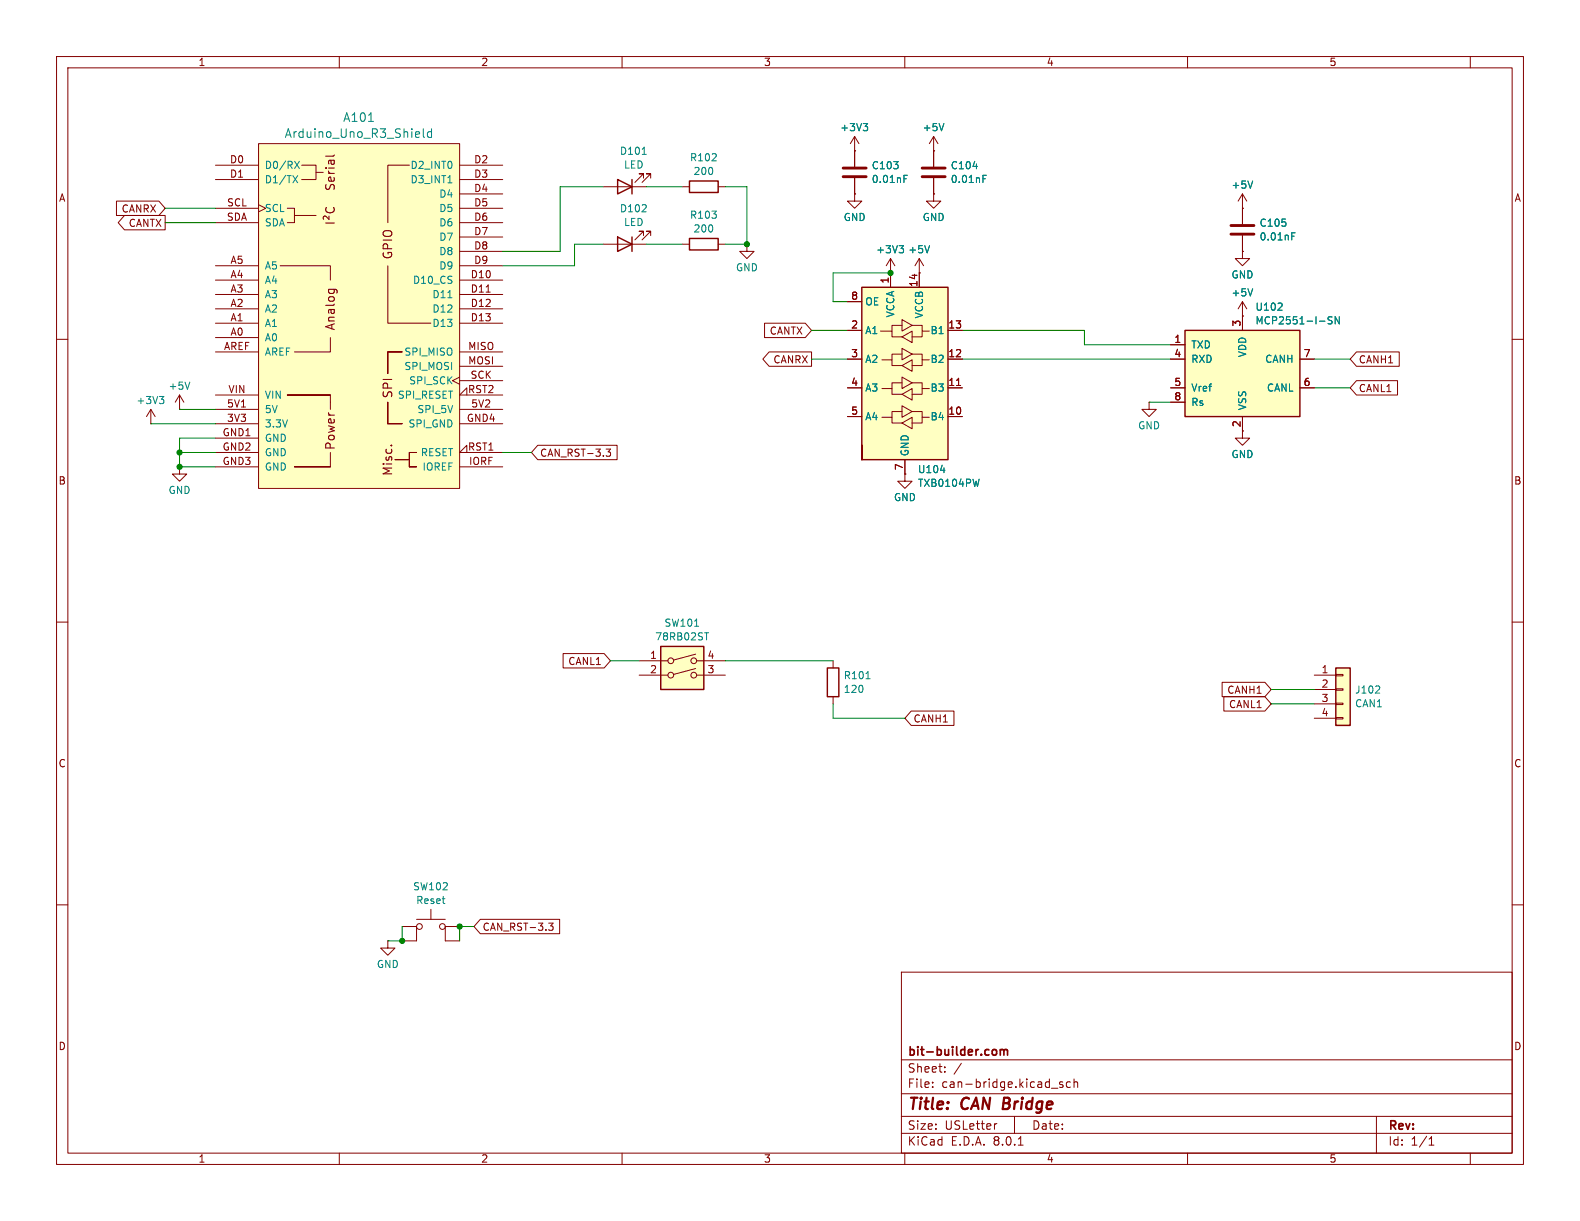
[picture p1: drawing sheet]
<svg xmlns="http://www.w3.org/2000/svg" width="279mm" height="216mm" viewBox="0 0 279 216" stroke-linecap="round" stroke-linejoin="round" font-family="sans-serif">
<g fill="none" stroke="#840000" stroke-width=".18">
<path d="M10 10h259.4v195.9h-259.4zM12 12h255.4v191.9h-255.4zM60 10v2M110 10v2M160 10v2M210 10v2M260 10v2M10 60h2M219.7 44.5v1.2h1.3l-1.3 1.3-1.3-1.3h1.3M219.7 44.5h.1M267.4 60h2M10 110h2"/>
<path d="M267.4 110h2M10 160h2M267.4 160h2M159.4 171.9h108v32h-108zM159.4 197.4h108M159.4 193.4h108M159.4 187.4h108M164.9 192.1v.2M164.9 191.4v.1M167.1 189.4v.2M167.1 188.7v.1M170 188l-1.3 1.9"/>
<path d="M176.3 198.7l-.3 .1M179.4 197.4v3M185.9 192.4h1.2M187.9 191.4l-.3-.1-.2 .2v.2l.5 .2v.3h-.5M189.3 191.4l-.4-.1-.3 .3v.4l.1 .2h.6M189.9 191.4l.2-.1 .4 .1 .1 .9M189.9 190.8v1.5M243.4 197.4v6.5M60 203.9v2M110 203.9v2M159.4 200.4h108M160 203.9v2"/>
<path d="M180.1 202.5h.8M210 203.9v2M252.7 202.5h.9M252.7 201.4l.4-.4v1.5M260 203.9v2"/>
</g>
<path d="M176 185.6l.2 .3v.4l-.2 .3M176.9 185.6v1M176.9 185.7l.4-.1 .2 .2M177.5 185.8l.2-.2h.4l.1 1M177.5 185.8v.8" fill="none" stroke="#840000" stroke-width=".3"/>
<path d="M236.2 118.1h2.6v10.2h-2.6z" fill="#ffffc2"/>
<path d="M219.7 76.2v1.3h1.3l-1.3 1.2-1.3-1.2h1.3M232.4 119.4h3.8M236.2 119.3h1.3v.2h-1.3zM232.4 121.9h3.8M232.4 124.5h3.8M232.4 127h3.8M236.2 126.9h1.3v.2h-1.3zM236.2 124.3h1.3v.3h-1.3zM236.2 121.8h1.3v.2h-1.3z" fill="none" stroke="#840000" stroke-width=".18"/>
<path d="M236.2 118.1h2.6v10.2h-2.6z" fill="none" stroke="#840000" stroke-width=".25"/>
<path d="M243.9 121.3l.1 .2-.1 .3-.7 .8h.8" fill="none" stroke="#008484" stroke-width=".18"/>
<path d="M209.5 58.4h20.4v15.3h-20.4z" fill="#ffffc2"/>
<path d="M109.2 31.8l2.6 1.2-2.6 1.3zM111.8 31.8v2.5M121.9 32h5.1v2h-5.1zM109.2 41.9l2.6 1.3-2.6 1.3zM111.8 41.9v2.6M121.9 42.2h5.1v2h-5.1zM209.5 58.4h20.4v15.3h-20.4z" fill="none" stroke="#840000" stroke-width=".25"/>
<g fill="none" stroke="#840000" stroke-width=".18">
<path d="M106.7 33h7.6M113.8 31.5v-.8h-.8h.8l-1.5 1.6M115.1 31.5v-.8h-.8h.8l-1.6 1.6M120.6 33h1.3M127 33h1.3M151.1 26.7h.1M151.1 34.3v1.3h1.3l-1.3 1.2-1.2-1.2h1.2M151.1 34.3h.1M151.1 24.1l-.7 1.3M151.1 24.1v5.4M151.1 31.5v2.8M151.1 24.1l.8 1.3"/>
<path d="M165.1 26.7h.1M165.1 34.3v1.3h1.3l-1.3 1.2-1.3-1.2h1.3M165.1 34.3h.1M165.1 24.1v5.4M165.1 31.5v2.8M165.1 24.1l-.8 1.3M165.1 24.1l.8 1.3M219.7 36.8h.1M219.7 34.3v5.3M219.7 34.3l-.8 1.3M219.7 34.3l.8 1.3M106.7 43.2h7.6"/>
<path d="M113.8 41.7v-.8h-.8h.8l-1.5 1.5M115.1 41.7v-.8h-.8h.8l-1.6 1.5M120.6 43.2h1.3M127 43.2h1.3M219.7 55.9h.1M219.7 41.7v2.8M219.7 53.3v5.1M219.7 53.3l-.8 1.3M219.7 53.3l.8 1.3M207 61h2.5M207 63.5h2.5M207 68.6h2.5"/>
<path d="M207 71.1h2.5M219.7 73.7v2.5M229.9 63.5h2.5M229.9 68.6h2.5"/>
</g>
<g fill="none" stroke="#008484" stroke-width=".18">
<path d="M113.6 27.3h.7M152.6 21.8h.8l-.4 .5M153.2 22.3l.2 .3v.3l-.2 .2M159.8 31.6h.5M159.8 31h.7M166.9 21.8l-.4 1.3M172.1 29.4h.7M173.8 31.6h.4M173.8 31h.6M221.5 32l-.4 1.3M221.5 51.1l-.4 1.2M225.9 54.9h.8"/>
<path d="M226.7 53.7v.4M228.4 41.8h.5M228.4 41.2h.6M235.6 56.1l-.5-.1-.2 .1v.4l.5 .2 .2 .3-.3 .3-.5-.1M236.8 56v1.3l-.7-1.3v1.3"/>
</g>
<path d="M149.1 31.2h4.1M149.1 29.7h4.1M163.1 31.2h4M163.1 29.7h4M217.7 39.9h4M217.7 41.4h4" fill="none" stroke="#840000" stroke-width=".51"/>
<path d="M45.7 25.4h35.6v61h-35.6z" fill="#ffffc2"/>
<g fill="none" stroke="#840000" stroke-width=".18">
<path d="M38.1 29.2h7.6M38.1 31.8h7.6M38.1 36.8h7.6M38.1 39.4h7.6M45.7 25.4h35.6v61h-35.6zM45.7 36.2l1.3 .6-1.3 .7M50.8 36.8h1.3v2.6h-1.3M52.1 38.1h3.8M53.3 29.2h2.6v2.6h-2.6M55.9 30.5h1.2M72.4 29.2h-3.8v10.2M81.3 29.2h7.6"/>
<path d="M81.3 31.8h7.6M81.3 34.3h7.6M81.3 36.8h7.6M81.3 39.4h7.6M38.1 59.7h7.6M38.1 57.2h7.6M38.1 54.6h7.6M38.1 52.1h7.6M38.1 49.5h7.6M38.1 47h7.6M49.5 47h8.9v2.5M58.4 59.7v2.5h-6.3"/>
<path d="M68.6 47v10.2h7.6M81.3 57.2h7.6M81.3 54.6h7.6M81.3 52.1h7.6M81.3 49.5h7.6M81.3 47h7.6M81.3 41.9h7.6M81.3 44.5h7.6M86 51.7h.7M26.7 74.9h.1M26.7 72.4l-.8 1.3M26.7 72.4v2.5"/>
<path d="M26.7 72.4l.7 1.3M31.7 72.4h.1M31.7 69.9l-.7 1.2M31.7 69.9v2.5M31.7 69.9l.8 1.2M38.1 74.9h7.6M38.1 72.4h7.6M38.1 62.2h7.6M38.1 77.5h7.6M38.1 69.9h7.6M50.8 69.9h7.6zM58.4 69.9v2.5"/>
<path d="M68.6 71.1v3.8zM68.6 74.9h2.5zM68.6 62.2v3.8zM68.6 62.2h2.5zM81.3 66.7l-1.3 .6 1.3 .6M81.3 74.9h7.6M81.3 72.4h7.6M81.3 62.2h7.6M81.3 64.8h7.6M81.3 67.3h7.6M82.5 69.9v-1.3l-1.2 1.3h7.6M31.7 82.6v1.2h1.3l-1.3 1.3-1.2-1.3h1.2"/>
<path d="M31.7 82.6h.1M38.1 80h7.6M38.1 82.6h7.6M52.1 82.6h6.3zM58.4 80v2.6M69.8 81.3h2.6zM72.4 80v2.6zM72.4 82.6h1.3zM72.4 80h1.3zM81.3 82.6h7.6M82.5 80v-1.3l-1.2 1.3h7.6M68.6 166.4v1.2h1.2l-1.2 1.3-1.3-1.3h1.3"/>
<path d="M68.6 166.4h.1M71.1 163.8h2.6v2.6h-2.6M73.7 162.6h5M76.2 160.8v1.8M81.3 163.8h-2.6v2.6h2.6"/>
<circle cx="74.2" cy="163.8" r=".51"/>
<circle cx="78.2" cy="163.8" r=".51"/>
</g>
<g fill="none" stroke="#840000" stroke-width=".19">
<path d="M57.6 39.4h1.5M57.6 29.7h.1M57.7 32.6l-.1 .6 .3 .3 .3-.2 .3-.6h.5l.1 .2-.1 .6M57.7 36.7a.61 .61 0 0 0 0 .7 .61 .61 0 0 0 .8 .2 .57 .57 0 0 0 .5-.3 .57 .57 0 0 0 0-.6M58.1 30.2l.1 .3 .2 .2M58.1 30.7h1M58.1 29.7h1M58.2 38.2v.6l-.5-.5a.31 .31 0 0 0-.5 .1v.4M58.5 28.3v.5a.3 .3 0 0 0 .3 .3 .3 .3 0 0 0 .3-.3l-.1-.5M59 31.4l.1 .4-.2 .2h-.7v-.6l.3-.1 .1 .7M59.1 28.3l-.9 .1v.6M59.1 27.4l-.2 .2h-1.3"/>
<path d="M58.1 51.2h1.2l.3 .3M58.2 51.2l-.1 .4M59 51.2l.1 .4M69.1 78.8h.2"/>
</g>
<g fill="none" stroke="#008484" stroke-width=".18">
<path d="M51.8 31.1l.8 1.2M52.1 28.5l.8 1.3M52.6 31.1l-.8 1.2M52.9 28.5l-.8 1.3M65.2 21.5h.8M74.9 22.8v1.3l.2 .2M76.3 22.8v1.5M76.3 23.4l-.4-.1-.3 .3v.4l.1 .2h.6M79.2 32.3h.7M79.2 52.6h.7M28.2 70.1h.8l-.5 .5M28.7 70.6l.3 .2v.3l-.3 .3"/>
<path d="M33.6 67.6l-.5 1.2"/>
</g>
<path d="M116.8 114.3h7.7v7.6h-7.7z" fill="#ffffc2"/>
<g fill="none" stroke="#840000" stroke-width=".18">
<path d="M113 116.8h5.1M113 119.4h5.1M123 118.2l-3.9 1.1M123 115.7l-3.9 1M123.2 116.8h5.1M123.2 119.4h5.1"/>
<circle cx="118.6" cy="116.8" r=".51"/>
<circle cx="118.6" cy="119.4" r=".51"/>
<circle cx="122.7" cy="119.4" r=".51"/>
<circle cx="122.7" cy="116.8" r=".51"/>
</g>
<path d="M116.8 114.3h7.7v7.6h-7.7z" fill="none" stroke="#840000" stroke-width=".25"/>
<path d="M122.8 110.7h.8M124.6 111.9h.7" fill="none" stroke="#008484" stroke-width=".18"/>
<path d="M152.4 50.8h15.2v30.5h-15.2z" fill="#ffffc2"/>
<path d="M152.4 50.8h15.2v30.5h-15.2zM152.4 78.7v2.6zM146.3 118.1h2v5.1h-2z" fill="none" stroke="#840000" stroke-width=".25"/>
<g fill="none" stroke="#840000" stroke-width=".18">
<path d="M20.6 35.6h7.5l1.1 1.2-1.1 1.3h-7.5zM22 38.1h7.2v2.5h-7.2l-1.1-1.2zM151.1 26.7h.1M151.1 34.3h.1M151.1 26.7v2.8M151.1 31.5v2.8M165.1 26.7h.1M165.1 34.3h.1M165.1 26.7v2.8M165.1 31.5v2.8M219.7 36.8h.1M219.7 36.8v2.8"/>
<path d="M132.1 43.2v1.3h1.2l-1.2 1.2-1.3-1.2h1.3M132.1 43.2h.1M135.2 57.1h7.2l1.1 1.3-1.1 1.3h-7.2zM149.9 58.4h2.5M149.9 53.3h2.5M155.7 58.5h2v1.1h1.8M157.5 48.3h.1M157.5 45.7v5.1M157.5 45.7l-.8 1.3M157.5 45.7l.7 1.3M159.5 57.5h-1.8v1M159.5 59.6l1.8-1.1v2.1z"/>
<path d="M159.5 56.5l1.8 1-1.8 1zM161.3 57.5h1.8v1h1.2M162.6 48.3h.1M162.6 45.7v5.1M162.6 45.7l-.8 1.3M162.6 45.7l.7 1.3M163.1 58.5v1.1h-1.8M167.6 58.4h2.6M219.7 44.5h.1M219.7 55.9h.1M219.7 41.7v2.8M219.7 55.9v2.5"/>
<path d="M95.1 78.7h14v2.6h-14l-1.1-1.3zM107.2 79.4h.8l-.5 .5 .4 .1v.6l-.2 .1-.5-.1M136 62.2h7.5v2.6h-7.5l-1.1-1.3zM149.9 73.7h2.5M149.9 68.6h2.5M149.9 63.5h2.5M156 73.8h1.7v1h1.8M156 68.7h1.7v1h1.8M156 63.6h1.7v1h1.8M159.5 72.8h-1.8v1M159.5 67.7h-1.8v1M159.5 62.6h-1.8v1"/>
<path d="M159.5 74.8l1.8-1v2zM159.5 69.7l1.8-1v2zM159.5 64.6l1.8-1v2.1zM159.5 71.8l1.8 1-1.8 1zM159.5 66.7l1.8 1-1.8 1zM159.5 61.6l1.8 1-1.8 1zM161.3 72.8h1.8v1h1.2M161.3 67.7h1.8v1h1.2M161.3 62.6h1.8v1h1.2M163.1 73.8v1h-1.8M163.1 68.7v1h-1.8M163.1 63.6v1h-1.8"/>
<path d="M167.6 73.7h2.6M167.6 68.6h2.6M167.6 63.5h2.6M169.2 68.2h.7M203.2 71.1v1.3h1.3l-1.3 1.3-1.3-1.3h1.3M203.2 71.1h.1M207 68.6h2.5M207 63.5h2.5M207 61h2.5M207 71.1h2.5M219.7 73.7v2.5M229.9 68.6h2.5"/>
<path d="M229.9 63.5h2.5M239.9 67.3h7.2v2.6h-7.2l-1.1-1.3zM239.9 62.2h7.5v2.6h-7.5l-1.1-1.3zM160 83.8v1.3h1.3l-1.3 1.3-1.3-1.3h1.3M160 83.8h.1M160 81.3v2.5M99.6 115.6h7.2l1.1 1.2-1.1 1.3h-7.2zM147.3 116.8v1.3M147.3 123.2v1.3M161.1 125.7h7.6v2.6h-7.6l-1.1-1.3zM216.1 120.6h7.6l1.1 1.3-1.1 1.3h-7.6zM216.4 123.2h7.3l1.1 1.3-1.1 1.2h-7.3z"/>
<path d="M84.9 162.6h14.1v2.5h-14.1l-1.1-1.3zM97 163.2h.8l-.4 .5 .3 .1v.6l-.1 .1-.5-.1"/>
</g>
<g fill="none" stroke="#008484" stroke-width=".18">
<path d="M152.6 21.8h.8l-.4 .5M153.2 22.3l.2 .3v.3l-.2 .2M159.8 31.6h.5M159.8 31h.7M166.9 21.8l-.4 1.3M172.1 29.4h.7M173.8 31.6h.4M173.8 31h.6M221.5 32l-.4 1.3M159 43.4h.8l-.4 .5M159.5 43.9l.3 .3v.3l-.3 .2M164.4 43.4l-.4 1.3"/>
<path d="M221.5 51.1l-.4 1.2M225.9 54.9h.8M226.7 53.7v.4M228.4 41.8h.5M228.4 41.2h.6M235.6 56.1l-.5-.1-.2 .1v.4l.5 .2 .2 .3-.3 .3-.5-.1M236.8 56v1.3l-.7-1.3v1.3M166.3 83.2h.8M173.2 84.7l-.4 1.3M153.1 120h.8"/>
</g>
<g fill="none" stroke="#008400" stroke-width=".18">
<path d="M29.2 36.8h8.9M29.2 39.4h8.9M106.7 33h-7.6v11.5h-10.2M114.3 33h6.3M128.3 33h3.8v10.2h-3.8M106.7 43.2h-5.1v3.8h-12.7M114.3 43.2h6.3M143.5 58.4h6.4M157.5 48.3h-10.2v5h2.6M170.2 58.4h21.6v2.6h15.2M26.7 74.9h11.4M31.7 72.4h6.4"/>
<path d="M38.1 77.5h-6.4v5.1h6.4M143.5 63.5h6.4M170.2 63.5h36.8M203.2 71.1h3.8M232.4 68.6h6.4M232.4 63.5h6.4M31.7 80h6.4M88.9 80h5.1M107.9 116.8h5.1M128.3 116.8h19M147.3 124.5v2.5h12.7M224.8 124.5h7.6"/>
<path d="M224.8 121.9h7.6M71.1 163.8v2.6h-2.5M83.8 163.8h-2.5v2.6"/>
</g>
<g fill="#008400" stroke="#008400" stroke-width=".18">
<circle cx="157.5" cy="48.3" r=".46"/>
<circle cx="132.1" cy="43.2" r=".46"/>
<circle cx="71.1" cy="166.4" r=".46"/>
<circle cx="81.3" cy="163.8" r=".46"/>
<circle cx="31.7" cy="82.6" r=".46"/>
<circle cx="31.7" cy="80" r=".46"/>
</g>
<g font-size="2.8" fill="#840000">
<text x="160.4" y="196.8">Title:</text>
<text x="170.1" y="196.8">CAN Bridge</text>
</g>
<g font-size="2.1" fill="#008484">
<text x="60.6" y="21.8">A101</text>
<text x="50.3" y="24.6">Arduino_Uno_R3_Shield</text>
</g>
<g font-size="2.1" fill="#840000">
<text x="69.6" y="46" transform="rotate(-90 69.6 46)">GPIO</text>
<text x="59.5" y="58.6" transform="rotate(-90 59.5 58.6)">Analog</text>
<text x="69.6" y="70.6" transform="rotate(-90 69.6 70.6)">SPI</text>
<text x="59.5" y="79.7" transform="rotate(-90 59.5 79.7)">Power</text>
<text x="69.6" y="84.3" transform="rotate(-90 69.6 84.3)">Misc.</text>
<text x="160.4" y="189.9">Sheet:</text>
<text x="160.4" y="187.1">bit-builder.com</text>
<text x="160.4" y="192.6">File:</text>
<text x="166.5" y="192.6">can-bridge.kicad_sch</text>
<text x="160.4" y="202.8">KiCad</text>
<text x="160.4" y="200">Size:</text>
<text x="167.1" y="200">USLetter</text>
<text x="168.1" y="202.8">E.D.A.</text>
<text x="175.7" y="202.8">8.0.1</text>
<text x="182.4" y="200">Date:</text>
<text x="245.4" y="200.2">Rev:</text>
<text x="245.4" y="202.8">Id:</text>
<text x="249.5" y="202.8">1/1</text>
</g>
<g font-size="1.8" fill="#840000">
<text x="35" y="11.9">1</text>
<text x="85" y="11.9">2</text>
<text x="135" y="11.9">3</text>
<text x="185" y="11.9">4</text>
<text x="235" y="11.9">5</text>
<text x="40.6" y="29">D0</text>
<text x="83.7" y="29">D2</text>
<text x="10.3" y="35.9">A</text>
<text x="40.6" y="31.5">D1</text>
<text x="83.7" y="31.5">D3</text>
<text x="83.7" y="34">D4</text>
<text x="267.7" y="35.9">A</text>
<text x="21.4" y="37.8">CANRX</text>
<text x="22.7" y="40.3">CANTX</text>
<text x="40" y="39.1">SDA</text>
<text x="40.1" y="36.6">SCL</text>
<text x="83.7" y="36.6">D5</text>
<text x="83.7" y="39.1">D6</text>
<text x="83.7" y="41.7">D7</text>
<text x="40.7" y="46.7">A5</text>
<text x="83.7" y="44.2">D8</text>
<text x="83.7" y="46.7">D9</text>
<text x="40.7" y="51.8">A3</text>
<text x="40.7" y="49.3">A4</text>
<text x="83.1" y="49.3">D10</text>
<text x="83.1" y="51.8">D11</text>
<text x="150.4" y="53.1">8</text>
<text x="157.2" y="50.2" transform="rotate(-90 157.2 50.2)">1</text>
<text x="162.3" y="50.8" transform="rotate(-90 162.3 50.8)">14</text>
<text x="40.7" y="59.4">A0</text>
<text x="40.7" y="56.9">A1</text>
<text x="40.7" y="54.4">A2</text>
<text x="83.1" y="54.4">D12</text>
<text x="83.1" y="56.9">D13</text>
<text x="136" y="59.4">CANTX</text>
<text x="150.4" y="58.2">2</text>
<text x="167.6" y="58.2">13</text>
<text x="219.5" y="57.9" transform="rotate(-90 219.5 57.9)">3</text>
<text x="39.5" y="62">AREF</text>
<text x="82.7" y="62">MISO</text>
<text x="82.7" y="64.5">MOSI</text>
<text x="136.7" y="64.5">CANRX</text>
<text x="150.4" y="63.2">3</text>
<text x="167.6" y="63.2">12</text>
<text x="207.6" y="60.7">1</text>
<text x="207.6" y="63.2">4</text>
<text x="230.4" y="63.2">7</text>
<text x="240.2" y="64.5">CANH1</text>
<text x="40.3" y="69.6">VIN</text>
<text x="82.7" y="69.6">RST2</text>
<text x="83.1" y="67.1">SCK</text>
<text x="150.4" y="68.3">4</text>
<text x="167.6" y="68.3">11</text>
<text x="207.6" y="68.3">5</text>
<text x="207.6" y="70.9">8</text>
<text x="230.4" y="68.3">6</text>
<text x="240.2" y="69.5">CANL1</text>
<text x="39.3" y="77.2">GND1</text>
<text x="40.1" y="74.7">3V3</text>
<text x="40.1" y="72.1">5V1</text>
<text x="82.4" y="74.7">GND4</text>
<text x="83.2" y="72.1">5V2</text>
<text x="150.4" y="73.4">5</text>
<text x="167.6" y="73.4">10</text>
<text x="219.5" y="75.6" transform="rotate(-90 219.5 75.6)">2</text>
<text x="39.3" y="79.8">GND2</text>
<text x="39.3" y="82.3">GND3</text>
<text x="82.7" y="79.8">RST1</text>
<text x="82.8" y="82.3">IORF</text>
<text x="95.4" y="81">CAN_RST-3.3</text>
<text x="159.8" y="83.3" transform="rotate(-90 159.8 83.3)">7</text>
<text x="10.3" y="85.9">B</text>
<text x="267.7" y="85.9">B</text>
<text x="100.4" y="117.8">CANL1</text>
<text x="114.9" y="116.6">1</text>
<text x="114.9" y="119.1">2</text>
<text x="125" y="119.1">3</text>
<text x="125" y="116.6">4</text>
<text x="233.6" y="119.1">1</text>
<text x="216.9" y="122.9">CANH1</text>
<text x="217.2" y="125.4">CANL1</text>
<text x="233.6" y="121.7">2</text>
<text x="233.6" y="124.2">3</text>
<text x="161.4" y="128">CANH1</text>
<text x="233.6" y="126.7">4</text>
<text x="10.3" y="135.9">C</text>
<text x="267.7" y="135.9">C</text>
<text x="85.2" y="164.8">CAN_RST-3.3</text>
<text x="10.3" y="185.9">D</text>
<text x="267.7" y="185.9">D</text>
<text x="35" y="205.8">1</text>
<text x="85" y="205.8">2</text>
<text x="135" y="205.8">3</text>
<text x="185" y="205.8">4</text>
<text x="235" y="205.8">5</text>
</g>
<g font-size="1.8" fill="#008484">
<text x="148.5" y="23.4">+3V3</text>
<text x="163.1" y="23.4">+5V</text>
<text x="109.5" y="27.6">D101</text>
<text x="121.9" y="28.7">R102</text>
<text x="46.7" y="30.1">D0/RX</text>
<text x="46.7" y="32.6">D1/TX</text>
<text x="72.5" y="30.1">D2_INT0</text>
<text x="72.5" y="32.6">D3_INT1</text>
<text x="77.6" y="35.2">D4</text>
<text x="110.3" y="30">LED</text>
<text x="122.5" y="31.1">200</text>
<text x="154.1" y="30.1">C103</text>
<text x="154.1" y="32.6">0.01nF</text>
<text x="168" y="30.1">C104</text>
<text x="168" y="32.6">0.01nF</text>
<text x="217.7" y="33.6">+5V</text>
<text x="46.7" y="37.7">SCL</text>
<text x="46.7" y="40.2">SDA</text>
<text x="77.6" y="37.7">D5</text>
<text x="77.6" y="40.2">D6</text>
<text x="109.5" y="37.7">D102</text>
<text x="110.3" y="40.2">LED</text>
<text x="121.9" y="38.9">R103</text>
<text x="122.5" y="41.3">200</text>
<text x="149.1" y="39.3">GND</text>
<text x="163.1" y="39.3">GND</text>
<text x="222.6" y="40.3">C105</text>
<text x="46.7" y="47.9">A5</text>
<text x="77.6" y="42.8">D7</text>
<text x="77.6" y="45.3">D8</text>
<text x="77.6" y="47.9">D9</text>
<text x="154.8" y="45">+3V3</text>
<text x="160.5" y="45">+5V</text>
<text x="222.6" y="42.7">0.01nF</text>
<text x="46.7" y="52.9">A3</text>
<text x="46.7" y="50.4">A4</text>
<text x="72.9" y="50.4">D10_CS</text>
<text x="76.4" y="52.9">D11</text>
<text x="130" y="48.2">GND</text>
<text x="217.7" y="49.4">GND</text>
<text x="217.7" y="52.6">+5V</text>
<text x="46.7" y="58">A1</text>
<text x="46.7" y="55.5">A2</text>
<text x="76.4" y="55.5">D12</text>
<text x="76.4" y="58">D13</text>
<text x="152.9" y="59.3">A1</text>
<text x="152.9" y="54.2">OE</text>
<text x="158.3" y="56.2" transform="rotate(-90 158.3 56.2)">VCCA</text>
<text x="163.4" y="56.4" transform="rotate(-90 163.4 56.4)">VCCB</text>
<text x="164.4" y="59.3">B1</text>
<text x="221.9" y="55.1">U102</text>
<text x="221.9" y="57.6">MCP2551-I-SN</text>
<text x="46.7" y="60.6">A0</text>
<text x="46.7" y="63.1">AREF</text>
<text x="71.4" y="63.1">SPI_MISO</text>
<text x="71.4" y="65.6">SPI_MOSI</text>
<text x="152.9" y="64.4">A2</text>
<text x="164.4" y="64.4">B2</text>
<text x="210.6" y="61.8">TXD</text>
<text x="210.6" y="64.4">RXD</text>
<text x="220.6" y="63.3" transform="rotate(-90 220.6 63.3)">VDD</text>
<text x="223.6" y="64.4">CANH</text>
<text x="24" y="71.7">+3V3</text>
<text x="29.7" y="69.1">+5V</text>
<text x="46.7" y="70.7">VIN</text>
<text x="70.3" y="70.7">SPI_RESET</text>
<text x="72.3" y="68.2">SPI_SCK</text>
<text x="152.9" y="69.4">A3</text>
<text x="164.4" y="69.4">B3</text>
<text x="210.6" y="69.4">Vref</text>
<text x="210.6" y="72">Rs</text>
<text x="223.9" y="69.4">CANL</text>
<text x="46.7" y="75.8">3.3V</text>
<text x="46.7" y="73.3">5V</text>
<text x="72.1" y="75.8">SPI_GND</text>
<text x="73.7" y="73.3">SPI_5V</text>
<text x="152.9" y="74.5">A4</text>
<text x="164.4" y="74.5">B4</text>
<text x="201.2" y="76.1">GND</text>
<text x="220.6" y="72.6" transform="rotate(-90 220.6 72.6)">VSS</text>
<text x="46.7" y="78.3">GND</text>
<text x="46.7" y="80.9">GND</text>
<text x="46.7" y="83.4">GND</text>
<text x="74.3" y="80.9">RESET</text>
<text x="74.6" y="83.4">IOREF</text>
<text x="160.9" y="80.8" transform="rotate(-90 160.9 80.8)">GND</text>
<text x="162.2" y="83.9">U104</text>
<text x="217.7" y="81.2">GND</text>
<text x="29.7" y="87.5">GND</text>
<text x="158" y="88.8">GND</text>
<text x="162.2" y="86.3">TXB0104PW</text>
<text x="115.8" y="113.4">78RB02ST</text>
<text x="117.4" y="111">SW101</text>
<text x="149.1" y="120.3">R101</text>
<text x="149.1" y="122.7">120</text>
<text x="239.5" y="122.8">J102</text>
<text x="239.5" y="125.3">CAN1</text>
<text x="73" y="157.6">SW102</text>
<text x="73.5" y="160.1">Reset</text>
<text x="66.5" y="171.4">GND</text>
</g>
</svg>
